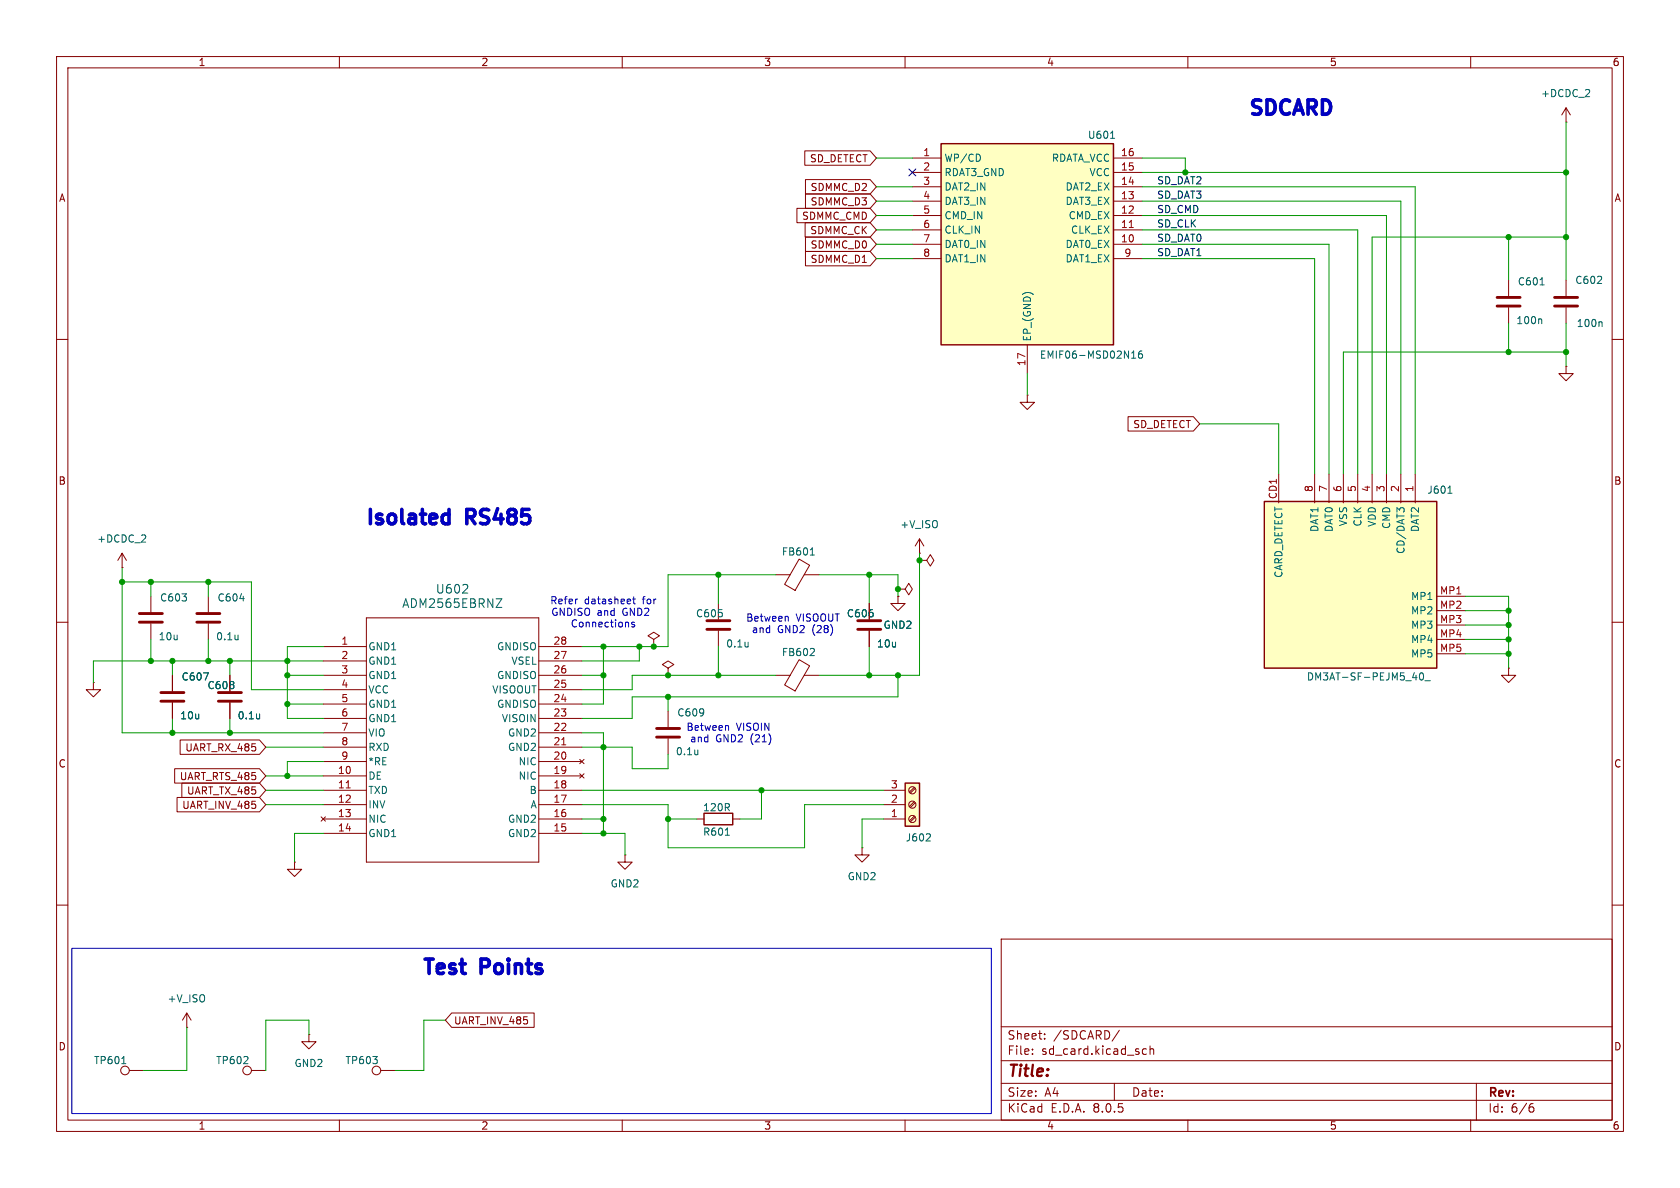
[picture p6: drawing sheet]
<svg xmlns="http://www.w3.org/2000/svg" width="297mm" height="210mm" viewBox="0 0 297 210" stroke-linecap="round" stroke-linejoin="round" font-family="sans-serif">
<g fill="none" stroke="#840000" stroke-width=".18">
<path d="M10 10h277v190h-277zM12 12h273v186h-273zM60 10v2M110 10v2M160 10v2M210 10v2M260 10v2M10 60h2M285 60h2M141.3 98.8l1.8 1.1-2.5 4.5-1.9-1.1zM10 110h2M115.6 113l1-.6-1-.6-1 .6 1 .6v1.3"/>
<path d="M115.6 114.3h.1M127 106.7v2.8M127 111.5v2.8M137.2 119.4h2.5M137.2 101.6h2.5M141.3 116.6l1.8 1.1-2.5 4.4-1.9-1zM142.2 119.4h2.6M142.2 101.6h2.6M153.7 106.7v2.8M153.7 111.5v2.8M285 110h2M10 160h2"/>
<path d="M285 160h2M177 166h108v32h-108zM60 198v2M110 198v2M160 198v2M177 194.5h108M177 191.5h108M177 187.5h108M177 181.5h108M182.5 186.3v.1M182.5 185.5v.1M184.7 183.6v.1"/>
<path d="M184.7 182.8v.1M197 191.5v3M197.9 182.1l-1.3 2M202 186.1l.2 .3 .5-.1M202.7 185.5l-.5-.1-.2 .3M203.3 185.5l.2-.1 .4 .1 .1 .9M203.3 184.9v1.5M210 198v2M260 198v2M261 191.5v6.5M270.6 195.7h.3l.3 .3-.1 .5-.5 .1M271 195.1l-.4 .1"/>
</g>
<path d="M125 111.3h4M125 109.7h4M151.6 111.3h4.1M151.6 109.7h4.1" fill="none" stroke="#840000" stroke-width=".51"/>
<path d="M143.2 98.1h.8M143.5 97l.1-.2v1.3M132.3 113.5v.9M132.3 114.3h-.1M143.9 114.7l.1 .2-.1 .3-.7 .7h.8" fill="none" stroke="#006464" stroke-width=".18"/>
<path d="M160 138.4h2.6v7.7h-2.6z" fill="#ffffc2"/>
<path d="M160 138.4h2.6v7.7h-2.6z" fill="none" stroke="#840000" stroke-width=".25"/>
<g fill="none" stroke="#840000" stroke-width=".18">
<path d="M20.8 99.1l.8-1.3v2.5M21.6 97.8l.8 1.3M161.8 96.5l.8-1.2v2.5M162.6 99.1h1.2l.7-1.1 .6 1.1-.6 1-.7-1M162.6 99.1h.1M162.6 97.8h.1M162.6 95.3l.7 1.2M21.6 100.3h.1M156.2 139.7h3.8M161.6 139.2l-.8 .8M161.8 139.4l-.9 .8M110.5 151.1v1.3h1.3l-1.3 1.3-1.3-1.3h1.3"/>
<path d="M110.5 151.1h.1M152.4 149.9v1.2h1.3l-1.3 1.3-1.3-1.3h1.3M152.4 149.9h.1M156.2 144.8h3.8M156.2 142.2h3.8M161.6 141.7l-.8 .9M161.6 144.3l-.8 .8M161.8 141.9l-.9 .8M161.8 144.4l-.9 .9M54.6 182.9v1.3h1.3l-1.3 1.2-1.3-1.2h1.3M54.6 182.9h.1M67.3 189.2h2.5"/>
<circle cx="161.3" cy="139.7" r=".63"/>
<circle cx="161.3" cy="144.8" r=".63"/>
<circle cx="161.3" cy="142.2" r=".63"/>
<circle cx="66.5" cy="189.2" r=".76"/>
</g>
<path d="M25 95.8h.8M25.7 94.7v.4M164.4 147.5l.1 .1-.1 .3-.7 .8h.8" fill="none" stroke="#006464" stroke-width=".18"/>
<path d="M166.4 25.4h30.4v35.6h-30.4z" fill="#ffffc2"/>
<path d="M166.4 25.4h30.4v35.6h-30.4zM124.5 143.8h5v2h-5z" fill="none" stroke="#840000" stroke-width=".25"/>
<g fill="none" stroke="#840000" stroke-width=".18">
<path d="M276.9 19.1l.7 1.2M161.3 27.9h5.1M161.3 38.1h5.1M161.3 35.6h5.1M161.3 33h5.1M161.3 30.5h5.1M196.8 27.9h5.1M196.8 38.1h5.1M196.8 35.6h5.1M196.8 33h5.1M196.8 30.5h5.1M276.1 20.3l.8-1.2v2.5"/>
<path d="M276.9 21.6h.1M161.3 43.2h5.1M161.3 40.6h5.1M161.3 45.7h5.1M196.8 43.2h5.1M196.8 40.6h5.1M196.8 45.7h5.1M266.7 49.5v2.8M266.7 54.4v2.8M276.9 49.5v2.8M276.9 54.4v2.8M181.6 69.9v1.2h1.3l-1.3 1.3-1.3-1.3h1.3"/>
<path d="M181.6 69.9h.1M181.6 61v5M276.9 64.8v1.2h1.2l-1.2 1.3-1.3-1.3h1.3M276.9 64.8h.1M26.7 105.4v2.8M26.7 110.2v2.8M30.5 119.4v2.8M36.8 105.4v2.8M36.8 110.2v2.8M40.6 119.4v2.8M118.1 118.1l1-.6-1-.7-1 .7 1 .6v1.3M118.1 119.4h.1"/>
<path d="M158.7 105.4v1.3h1.3l-1.3 1.3-1.2-1.3h1.2M158.7 105.4h.1M158.7 104.1h1.3l.7-1 .6 1-.6 1.1-.7-1.1M158.7 104.1h.1M266.7 118.1v1.3h1.3l-1.3 1.3-1.3-1.3h1.3M266.7 118.1h.1M16.5 120.7v1.2h1.3l-1.3 1.3-1.3-1.3h1.3M16.5 120.7h.1M30.5 124.2v2.8M40.6 124.2v2.8M118.1 125.7v2.8M118.1 130.6v2.8"/>
<path d="M52.1 152.4v1.3h1.2l-1.2 1.2-1.3-1.2h1.3M52.1 152.4h.1M123.2 144.8h1.3M129.5 144.8h1.3M33 179.1l.8 1.2M22.9 189.2h2.5M32.3 180.3l.7-1.2v2.5M33 181.6h.1M44.4 189.2h2.6"/>
<circle cx="22.1" cy="189.2" r=".76"/>
<circle cx="43.7" cy="189.2" r=".76"/>
</g>
<g fill="none" stroke="#006464" stroke-width=".18">
<path d="M280.2 17.1h.8M281 15.9v.5M173.3 27.6v.6M196.3 24.5h.8M272.3 50.4h.7M272.4 56.4l.2 .2v.6M283 56.9l.2 .2v.6M200.1 63.3h.7M200.2 62.3l.2-.3v1.3M201.9 62l-.4 .1a.86 .86 0 0 0 0 1.2l.4-.1 .1-.4-.3-.3-.3 .1-.1 .2M36 118.9h.8l-.5 1.3M42.1 112.3v.8"/>
<path d="M42.1 113h-.1M42.4 105.8h.8M45.9 126.2v.9M45.9 127h-.1M123.4 132.6v.8M123.4 133.3l-.1 .1M128.2 147.6h.8M21.5 188h.7"/>
</g>
<path d="M199.6 40.2h.8" fill="none" stroke="#a90000" stroke-width=".18"/>
<g fill="none" stroke="#840000" stroke-width=".51">
<path d="M264.7 54.1h4M264.7 52.6h4M274.8 54.1h4.1M274.8 52.6h4.1M24.6 110h4.1M24.6 108.5h4.1M34.8 110h4.1M34.8 108.5h4.1M28.4 124h4.1M28.4 122.4h4.1M38.6 124h4.1M38.6 122.4h4.1"/>
<path d="M116.1 130.3h4M116.1 128.8h4"/>
</g>
<path d="M223.5 88.6h30.5v29.5h-30.5z" fill="#ffffc2"/>
<path d="M223.5 88.6h30.5v29.5h-30.5z" fill="none" stroke="#840000" stroke-width=".25"/>
<g fill="none" stroke="#840000" stroke-width=".18">
<path d="M140.9 36.8h12.9l1.1 1.3-1.1 1.3h-12.9zM142.3 26.7h11.5l1.1 1.2-1.1 1.3h-11.5zM142.3 39.4h11.5l1.1 1.2-1.1 1.3h-11.5zM142.4 34.3h11.4l1.1 1.3-1.1 1.2h-11.4zM142.4 31.7h11.4l1.1 1.3-1.1 1.3h-11.4zM142.4 41.9h11.4l1.1 1.3-1.1 1.3h-11.4zM142.4 44.4h11.4l1.1 1.3-1.1 1.3h-11.4zM199.4 73.7h11.6l1.1 1.2-1.1 1.3h-11.6zM226.1 83.8v5.1M232.4 83.8v5.1M234.9 83.8v5.1M237.5 83.8v5.1"/>
<path d="M240 83.8v5.1M242.6 83.8v5.1M245.1 83.8v5.1M247.6 83.8v5.1M250.2 83.8v5.1M30.5 119.4v2.8M40.6 119.4v2.8M57.1 114.3h7.7M57.1 116.8h7.7M57.1 119.4h7.7M64.8 109.2h30.4v43.2h-30.4zM95.2 114.3h7.7"/>
<path d="M95.2 116.8h7.7M95.2 119.4h7.7M153.7 106.7v2.8M153.7 111.5v2.8M158.7 105.4h.1M254 105.4h5.1M254 108h5.1M254 110.5h5.1M254 113h5.1M254 115.6h5.1M30.5 124.2v2.8M30.9 135.9h15l1.1 1.3-1.1 1.2h-15z"/>
<path d="M31.8 130.8h14.1l1.1 1.3-1.1 1.3h-14.1zM32.1 138.4h13.8l1.1 1.3-1.1 1.3h-13.8zM40.6 124.2v2.8M57.1 137.2h7.7M57.1 139.7h7.7M57.1 134.6h7.7M57.1 132.1h7.7M57.1 129.5h7.7M57.1 127h7.7M57.1 124.5h7.7M57.1 121.9h7.7M95.2 137.2h7.7"/>
<path d="M95.2 139.7h7.7M95.2 134.6h7.7M95.2 132.1h7.7M95.2 129.5h7.7M95.2 127h7.7M95.2 124.5h7.7M95.2 121.9h7.7M102.5 136.8l.8 .7M102.5 134.2l.8 .8M103.3 136.8l-.8 .7M103.3 134.2l-.8 .8M31.3 141h14.6l1.1 1.2-1.1 1.3h-14.6z"/>
<path d="M56.8 144.4l.7 .8M57.1 142.2h7.7M57.1 144.8h7.7M57.1 147.3h7.7M57.5 144.4l-.7 .8M95.2 142.2h7.7M95.2 144.8h7.7M95.2 147.3h7.7M79.9 179.1h14.5v2.5h-14.5l-1.2-1.3z"/>
</g>
<path d="M247.4 90.2l-.4-.5v.8M247.4 90l.3-.3h.3l.2 .3M256 87.2h.7M36 118.9h.8l-.5 1.3M81.8 104.8h.9M82.6 103.5v.5M87.7 105.9h1l-1 1.5h1M251.1 119.1l.1-.2a.68 .68 0 0 1 .5 .7 .68 .68 0 0 1-.5 .6l-.1-.1-.2-.4zM45.9 126.2v.9M45.9 127h-.1M251.9 120.3h1" fill="none" stroke="#006464" stroke-width=".18"/>
<path d="M61.2 139.3h.7M99.3 131.7h.7" fill="none" stroke="#a90000" stroke-width=".18"/>
<path d="M111.9 105.9h.4M112 105.5v1.1l.3 .1M112.2 110h-.3l-.2 .2v.1l.5 .2v.3h-.5M139.2 109l.2 .1v.7M128.6 128.3l.2 .1v.7M12.7 167.6h162.6v29.3h-162.6z" fill="none" stroke="#0000c2" stroke-width=".18"/>
<path d="M78.4 92.5l.3 .1 .7-.1M78.4 91l.3-.1 .7 .1M79.4 90v2.6" fill="none" stroke="#0000c2" stroke-width=".63"/>
<g fill="none" stroke="#009600" stroke-width=".18">
<path d="M154.9 38.1h6.4M154.9 35.6h6.4M154.9 33h6.4M154.9 27.9h6.4M201.9 27.9h7.6v2.6M201.9 30.5h75M201.9 38.1h43.2v45.7M201.9 35.6h45.7v48.2M201.9 33h48.3v50.8M276.9 21.6v27.9M154.9 40.6h6.4M154.9 45.7h6.4"/>
<path d="M154.9 43.2h6.4M201.9 43.2h33v40.6M201.9 45.7h30.5v38.1M201.9 40.6h38.1v43.2M266.7 41.9v7.6M266.7 57.2v5M276.9 41.9h-34.3v41.9M276.9 57.2v7.6M181.6 66v3.9M212.1 74.9h14v8.9M276.9 62.2h-39.4v21.6M162.6 97.8v21.6h-17.8"/>
<path d="M21.6 102.9h22.8v19h12.7M21.6 100.3v29.2h35.5M26.7 102.9v2.5M26.7 113v3.8M30.5 116.8v2.6M36.8 102.9v2.5M36.8 113v3.8M40.6 116.8v2.6M50.8 119.4h6.3M57.1 114.3h-6.3v12.7h6.3M57.1 116.8h-40.6v3.9M102.9 119.4h3.8"/>
<path d="M106.7 114.3v10.2h-3.8M113 114.3v2.5h-10.1M127 101.6v5.1M127 114.3v5.1M137.2 119.4h-25.4v2.5h-8.9M137.2 101.6h-19.1v12.7h-15.2M144.8 101.6h13.9v3.8M153.7 101.6v5.1M153.7 114.3v5.1M158.7 119.4v3.8h-46.9v3.8h-8.9M259.1 105.4h7.6v12.7M259.1 108h7.6"/>
<path d="M259.1 110.5h7.6M259.1 115.6h7.6M259.1 113h7.6M30.5 127v2.5M40.6 127v2.5M47 132.1h10.1M47 139.7h10.1M47 137.2h10.1M50.8 124.5h6.3M57.1 134.6h-6.3v2.6M102.9 129.5h3.8v17.8M102.9 132.1h8.9v3.8h6.3v-2.5"/>
<path d="M102.9 139.7h53.3M118.1 123.2v2.5M134.6 139.7v5.1h-3.8M47 142.2h10.1M57.1 147.3h-5v5.1M102.9 147.3h7.6v3.8M102.9 144.8h3.8M102.9 142.2h15.2v7.7h24.1v-7.7h14M118.1 144.8h5.1M156.2 144.8h-3.8v5.1M33 181.6v7.6h-7.6M54.6 182.9v-2.6h-7.6v8.9"/>
<path d="M78.7 180.3h-3.8v8.9h-5.1"/>
</g>
<path d="M160.7 29.9l1.2 1.2M161.9 29.9l-1.2 1.2" fill="none" stroke="#000084" stroke-width=".18"/>
<g fill="#009600" stroke="#009600" stroke-width=".18">
<circle cx="127" cy="119.4" r=".46"/>
<circle cx="127" cy="101.6" r=".46"/>
<circle cx="153.7" cy="101.6" r=".46"/>
<circle cx="158.7" cy="104.1" r=".46"/>
<circle cx="162.6" cy="99.1" r=".46"/>
<circle cx="153.7" cy="119.4" r=".46"/>
<circle cx="158.7" cy="119.4" r=".46"/>
<circle cx="106.7" cy="132.1" r=".46"/>
<circle cx="118.1" cy="144.8" r=".46"/>
<circle cx="106.7" cy="147.3" r=".46"/>
<circle cx="106.7" cy="114.3" r=".46"/>
<circle cx="106.7" cy="119.4" r=".46"/>
<circle cx="50.8" cy="137.2" r=".46"/>
<circle cx="26.7" cy="102.9" r=".46"/>
<circle cx="21.6" cy="102.9" r=".46"/>
<circle cx="36.8" cy="116.8" r=".46"/>
<circle cx="40.6" cy="116.8" r=".46"/>
<circle cx="50.8" cy="119.4" r=".46"/>
<circle cx="50.8" cy="116.8" r=".46"/>
<circle cx="36.8" cy="102.9" r=".46"/>
<circle cx="26.7" cy="116.8" r=".46"/>
<circle cx="30.5" cy="116.8" r=".46"/>
<circle cx="209.5" cy="30.5" r=".46"/>
<circle cx="266.7" cy="41.9" r=".46"/>
<circle cx="276.9" cy="30.5" r=".46"/>
<circle cx="276.9" cy="41.9" r=".46"/>
<circle cx="118.1" cy="119.4" r=".46"/>
<circle cx="113" cy="114.3" r=".46"/>
<circle cx="106.7" cy="144.8" r=".46"/>
<circle cx="266.7" cy="62.2" r=".46"/>
<circle cx="266.7" cy="108" r=".46"/>
<circle cx="276.9" cy="62.2" r=".46"/>
<circle cx="266.7" cy="110.5" r=".46"/>
<circle cx="266.7" cy="115.6" r=".46"/>
<circle cx="266.7" cy="113" r=".46"/>
<circle cx="40.6" cy="129.5" r=".46"/>
<circle cx="50.8" cy="124.5" r=".46"/>
<circle cx="30.5" cy="129.5" r=".46"/>
<circle cx="115.6" cy="114.3" r=".46"/>
<circle cx="118.1" cy="123.2" r=".46"/>
<circle cx="134.6" cy="139.7" r=".46"/>
</g>
<g font-size="3.5" fill="#0000c2">
<text x="220.3" y="21.3">SDCARD</text>
<text x="64.2" y="93.7">Isolated</text>
<text x="82.6" y="93.7">RS485</text>
<text x="74.2" y="173.2">Test</text>
<text x="85.1" y="173.2">Points</text>
</g>
<text font-size="2.8" fill="#840000" x="178" y="190.9">Title:</text>
<g font-size="2.1" fill="#006464">
<text x="71" y="107.7">ADM2565EBRNZ</text>
<text x="77" y="105.1">U602</text>
</g>
<g font-size="2.1" fill="#840000">
<text x="178" y="184">Sheet:</text>
<text x="186.2" y="184">/SDCARD/</text>
<text x="178" y="186.7">File:</text>
<text x="184.1" y="186.7">sd_card.kicad_sch</text>
<text x="178" y="196.9">KiCad</text>
<text x="178" y="194.1">Size:</text>
<text x="184.7" y="194.1">A4</text>
<text x="185.7" y="196.9">E.D.A.</text>
<text x="193.3" y="196.9">8.0.5</text>
<text x="200" y="194.1">Date:</text>
<text x="263" y="194.3">Rev:</text>
<text x="263" y="196.9">Id:</text>
<text x="267.1" y="196.9">6/6</text>
</g>
<g font-size="1.8" fill="#840000">
<text x="35" y="11.9">1</text>
<text x="85" y="11.9">2</text>
<text x="135" y="11.9">3</text>
<text x="185" y="11.9">4</text>
<text x="235" y="11.9">5</text>
<text x="285" y="11.9">6</text>
<text x="143.1" y="28.9">SD_DETECT</text>
<text x="10.3" y="35.9">A</text>
<text x="143.2" y="34">SDMMC_D2</text>
<text x="285.3" y="35.9">A</text>
<text x="141.7" y="39.1">SDMMC_CMD</text>
<text x="143.1" y="41.6">SDMMC_CK</text>
<text x="143.2" y="36.5">SDMMC_D3</text>
<text x="143.2" y="44.1">SDMMC_D0</text>
<text x="143.2" y="46.7">SDMMC_D1</text>
<text x="200.2" y="75.9">SD_DETECT</text>
<text x="10.3" y="85.9">B</text>
<text x="285.3" y="85.9">B</text>
<text x="10.3" y="135.9">C</text>
<text x="32.7" y="133">UART_RX_485</text>
<text x="285.3" y="135.9">C</text>
<text x="31.7" y="138.1">UART_RTS_485</text>
<text x="32.1" y="143.2">UART_INV_485</text>
<text x="33" y="140.7">UART_TX_485</text>
<text x="10.3" y="185.9">D</text>
<text x="80.2" y="181.3">UART_INV_485</text>
<text x="285.3" y="185.9">D</text>
<text x="35" y="199.9">1</text>
<text x="85" y="199.9">2</text>
<text x="135" y="199.9">3</text>
<text x="185" y="199.9">4</text>
<text x="235" y="199.9">5</text>
<text x="285" y="199.9">6</text>
</g>
<g font-size="1.8" fill="#006464">
<text x="272.3" y="17.4">+DCDC_2</text>
<text x="166.9" y="28.8">WP/CD</text>
<text x="185.9" y="28.8">RDATA_VCC</text>
<text x="192.2" y="24.7">U601</text>
<text x="166.9" y="31.3">RDAT3_GND</text>
<text x="166.9" y="33.9">DAT2_IN</text>
<text x="188.3" y="33.9">DAT2_EX</text>
<text x="192.5" y="31.3">VCC</text>
<text x="166.9" y="36.4">DAT3_IN</text>
<text x="166.9" y="39">CMD_IN</text>
<text x="166.9" y="41.5">CLK_IN</text>
<text x="188.3" y="36.4">DAT3_EX</text>
<text x="188.8" y="39">CMD_EX</text>
<text x="189.2" y="41.5">CLK_EX</text>
<text x="166.9" y="44">DAT0_IN</text>
<text x="166.9" y="46.6">DAT1_IN</text>
<text x="188.3" y="44">DAT0_EX</text>
<text x="188.3" y="46.6">DAT1_EX</text>
<text x="268.2" y="50.6">C601</text>
<text x="278.4" y="50.4">C602</text>
<text x="268" y="57.5">100n</text>
<text x="278.6" y="58">100n</text>
<text x="182.5" y="60.5" transform="rotate(-90 182.5 60.5)">EP_(GND)</text>
<text x="183.7" y="63.6">EMIF06-MSD02N16</text>
<text x="252.2" y="87.5">J601</text>
<text x="159.1" y="93.6">+V_ISO</text>
<text x="233.3" y="94.1" transform="rotate(-90 233.3 94.1)">DAT1</text>
<text x="235.8" y="94.1" transform="rotate(-90 235.8 94.1)">DAT0</text>
<text x="238.4" y="93.1" transform="rotate(-90 238.4 93.1)">VSS</text>
<text x="240.9" y="93.2" transform="rotate(-90 240.9 93.2)">CLK</text>
<text x="243.4" y="93.2" transform="rotate(-90 243.4 93.2)">VDD</text>
<text x="246" y="93.6" transform="rotate(-90 246 93.6)">CMD</text>
<text x="251.1" y="94.1" transform="rotate(-90 251.1 94.1)">DAT2</text>
<text x="17.1" y="96.1">+DCDC_2</text>
<text x="138.1" y="98.4">FB601</text>
<text x="248.5" y="98" transform="rotate(-90 248.5 98)">CD/DAT3</text>
<text x="28.2" y="106.5">C603</text>
<text x="38.4" y="106.5">C604</text>
<text x="226.9" y="102.3" transform="rotate(-90 226.9 102.3)">CARD_DETECT</text>
<text x="249.4" y="106.3">MP1</text>
<text x="27.9" y="113.4">10u</text>
<text x="38.1" y="113.4">0.1u</text>
<text x="122.9" y="109.3">C605</text>
<text x="149.6" y="109.3">C606</text>
<text x="156.1" y="111.4">GND2</text>
<text x="249.4" y="108.8">MP2</text>
<text x="249.4" y="111.4">MP3</text>
<text x="249.4" y="113.9">MP4</text>
<text x="65" y="115.2">GND1</text>
<text x="65" y="117.7">GND1</text>
<text x="87.8" y="115.2">GNDISO</text>
<text x="90.3" y="117.7">VSEL</text>
<text x="128.3" y="114.7">0.1u</text>
<text x="138.1" y="116.2">FB602</text>
<text x="154.9" y="114.7">10u</text>
<text x="249.4" y="116.4">MP5</text>
<text x="32" y="120.5">C607</text>
<text x="36.6" y="122">C608</text>
<text x="65" y="120.2">GND1</text>
<text x="65" y="122.8">VCC</text>
<text x="65" y="125.3">GND1</text>
<text x="86.9" y="122.8">VISOOUT</text>
<text x="87.8" y="125.3">GNDISO</text>
<text x="87.8" y="120.2">GNDISO</text>
<text x="230.9" y="120.5">DM3AT-SF-PEJM5_40_</text>
<text x="31.8" y="127.4">10u</text>
<text x="41.9" y="127.4">0.1u</text>
<text x="65" y="127.9">GND1</text>
<text x="65" y="130.4">VIO</text>
<text x="88.6" y="127.9">VISOIN</text>
<text x="89.7" y="130.4">GND2</text>
<text x="119.6" y="126.8">C609</text>
<text x="65" y="132.9">RXD</text>
<text x="65" y="135.5">*RE</text>
<text x="89.7" y="132.9">GND2</text>
<text x="91.6" y="135.5">NIC</text>
<text x="119.4" y="133.7">0.1u</text>
<text x="65" y="138">DE</text>
<text x="65" y="140.6">TXD</text>
<text x="65" y="143.1">INV</text>
<text x="91.6" y="138">NIC</text>
<text x="93.5" y="140.6">B</text>
<text x="93.7" y="143.1">A</text>
<text x="124.2" y="143.6">120R</text>
<text x="65" y="145.6">NIC</text>
<text x="65" y="148.2">GND1</text>
<text x="89.7" y="148.2">GND2</text>
<text x="89.7" y="145.6">GND2</text>
<text x="124.2" y="147.9">R601</text>
<text x="160" y="148.9">J602</text>
<text x="149.8" y="155.8">GND2</text>
<text x="107.8" y="157.1">GND2</text>
<text x="29.5" y="177.4">+V_ISO</text>
<text x="16.5" y="188.3">TP601</text>
<text x="38.1" y="188.3">TP602</text>
<text x="52" y="188.8">GND2</text>
<text x="61" y="188.3">TP603</text>
</g>
<g font-size="1.8" fill="#a90000">
<text x="163.1" y="27.7">1</text>
<text x="198.1" y="27.7">16</text>
<text x="163.1" y="30.2">2</text>
<text x="163.1" y="32.8">3</text>
<text x="163.1" y="35.3">4</text>
<text x="198.1" y="35.3">13</text>
<text x="198.1" y="32.8">14</text>
<text x="198.1" y="30.2">15</text>
<text x="163.1" y="37.8">5</text>
<text x="163.1" y="40.4">6</text>
<text x="198.1" y="40.4">11</text>
<text x="198.1" y="37.8">12</text>
<text x="163.1" y="42.9">7</text>
<text x="163.1" y="45.5">8</text>
<text x="198.1" y="42.9">10</text>
<text x="198.7" y="45.5">9</text>
<text x="181.4" y="64.8" transform="rotate(-90 181.4 64.8)">17</text>
<text x="225.8" y="88.3" transform="rotate(-90 225.8 88.3)">CD1</text>
<text x="232.2" y="87.1" transform="rotate(-90 232.2 87.1)">8</text>
<text x="234.7" y="87.1" transform="rotate(-90 234.7 87.1)">7</text>
<text x="237.2" y="87.1" transform="rotate(-90 237.2 87.1)">6</text>
<text x="239.8" y="87.1" transform="rotate(-90 239.8 87.1)">5</text>
<text x="242.3" y="87.1" transform="rotate(-90 242.3 87.1)">4</text>
<text x="244.9" y="87.1" transform="rotate(-90 244.9 87.1)">3</text>
<text x="247.4" y="87.1" transform="rotate(-90 247.4 87.1)">2</text>
<text x="249.9" y="87.1" transform="rotate(-90 249.9 87.1)">1</text>
<text x="254.5" y="105.2">MP1</text>
<text x="254.5" y="107.7">MP2</text>
<text x="254.5" y="110.2">MP3</text>
<text x="254.5" y="112.8">MP4</text>
<text x="60.3" y="114">1</text>
<text x="60.3" y="116.6">2</text>
<text x="60.3" y="119.1">3</text>
<text x="97.7" y="119.1">26</text>
<text x="97.7" y="116.6">27</text>
<text x="97.7" y="114">28</text>
<text x="254.5" y="115.3">MP5</text>
<text x="60.3" y="121.7">4</text>
<text x="60.3" y="124.2">5</text>
<text x="97.7" y="124.2">24</text>
<text x="97.7" y="121.7">25</text>
<text x="60.3" y="126.7">6</text>
<text x="60.3" y="129.3">7</text>
<text x="60.3" y="131.8">8</text>
<text x="97.7" y="131.8">21</text>
<text x="97.7" y="129.3">22</text>
<text x="97.7" y="126.7">23</text>
<text x="59.6" y="136.9">10</text>
<text x="60.3" y="134.4">9</text>
<text x="97.7" y="136.9">19</text>
<text x="97.7" y="134.4">20</text>
<text x="59.6" y="139.4">11</text>
<text x="59.6" y="142">12</text>
<text x="97.7" y="142">17</text>
<text x="97.7" y="139.4">18</text>
<text x="157.4" y="142">2</text>
<text x="157.4" y="139.4">3</text>
<text x="59.6" y="144.5">13</text>
<text x="59.6" y="147.1">14</text>
<text x="97.7" y="147.1">15</text>
<text x="97.7" y="144.5">16</text>
<text x="157.4" y="144.5">1</text>
</g>
<g font-size="1.8" fill="#0f0f0f">
<text x="204.5" y="35.2">SD_DAT3</text>
<text x="204.5" y="32.7">SD_DAT2</text>
<text x="204.5" y="37.8">SD_CMD</text>
<text x="204.5" y="40.3">SD_CLK</text>
<text x="204.5" y="45.4">SD_DAT1</text>
<text x="204.5" y="42.8">SD_DAT0</text>
</g>
<g font-size="1.8" fill="#0000c2">
<text x="97.2" y="107">Refer</text>
<text x="103.3" y="107">datasheet</text>
<text x="113.7" y="107">for</text>
<text x="97.4" y="109.1">GNDISO and</text>
<text x="100.8" y="111.1">Connections</text>
<text x="110.2" y="109.1">GND2</text>
<text x="131.8" y="110.1">Between</text>
<text x="132.8" y="112.1">and</text>
<text x="137.4" y="112.1">GND2</text>
<text x="140.7" y="110.1">VISOOUT</text>
<text x="143.7" y="112.1">(28)</text>
<text x="121.3" y="129.4">Between</text>
<text x="121.9" y="131.4">and</text>
<text x="126.5" y="131.4">GND2</text>
<text x="130.2" y="129.4">VISOIN</text>
<text x="132.8" y="131.4">(21)</text>
</g>
</svg>
